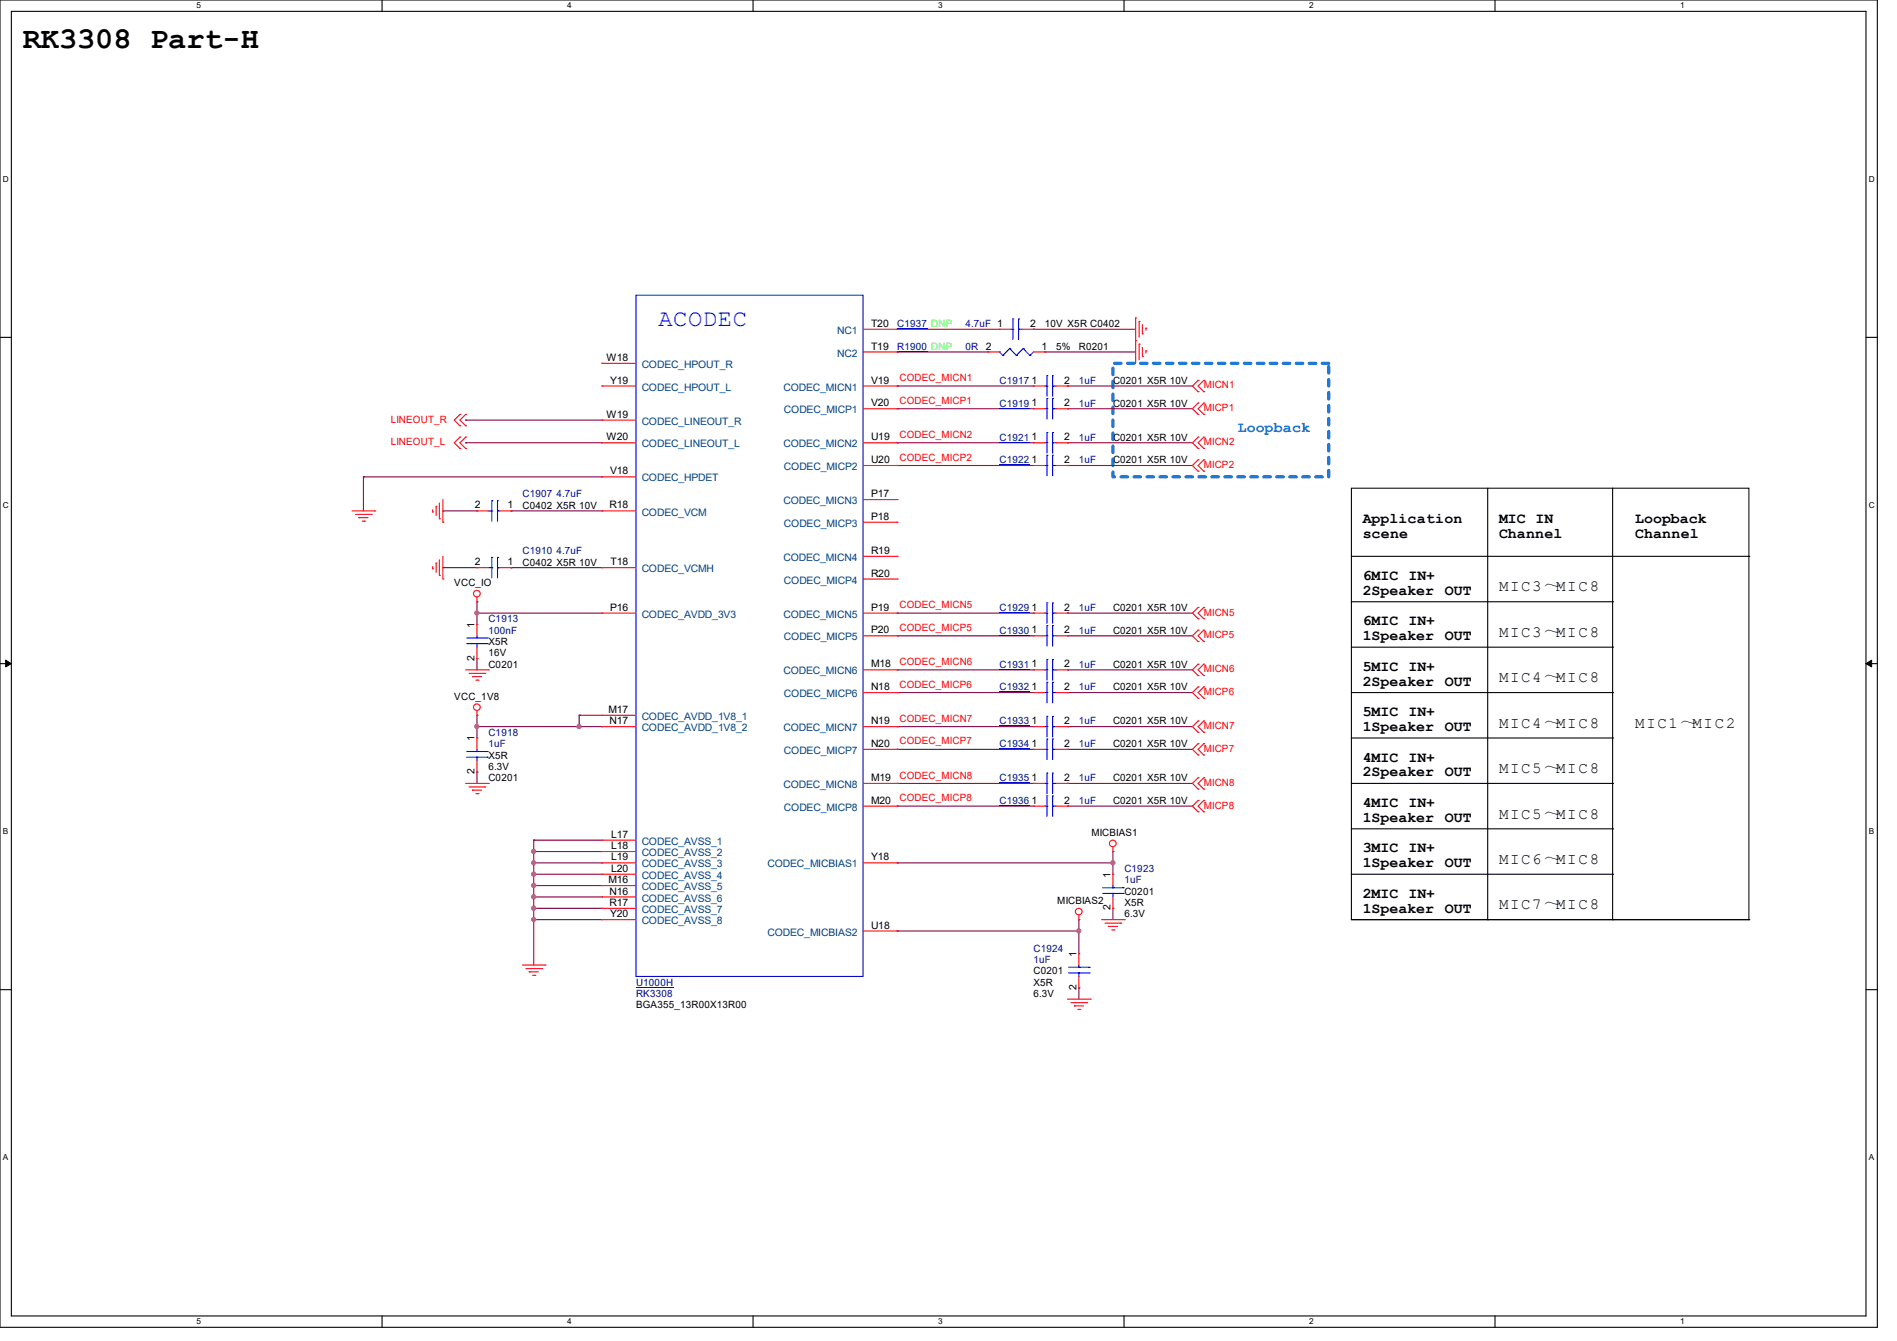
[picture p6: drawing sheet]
<svg xmlns="http://www.w3.org/2000/svg" width="297mm" height="210mm" viewBox="0 0 297 210" stroke-linecap="round" stroke-linejoin="round" font-family="sans-serif">
<path d="M0 0h293.9v207.9h-293.9zM1.8 1.8h290.3v204.3h-290.3z" fill="none" stroke="#000" stroke-width=".17"/>
<g fill="#fff">
<path d="M30.8 .2h.7v1.4h-.7z"/>
<path d="M30.8 206.2h.7v1.4h-.7z"/>
</g>
<path d="M59.8 0v1.8M59.8 206.1v1.8" fill="none" stroke="#000" stroke-width=".17"/>
<g fill="#fff">
<path d="M88.8 .2h.7v1.4h-.7z"/>
<path d="M88.8 206.2h.7v1.4h-.7z"/>
</g>
<path d="M117.9 0v1.8M117.9 206.1v1.8" fill="none" stroke="#000" stroke-width=".17"/>
<g fill="#fff">
<path d="M146.9 .2h.7v1.4h-.7z"/>
<path d="M146.9 206.2h.7v1.4h-.7z"/>
</g>
<path d="M176 0v1.8M176 206.1v1.8" fill="none" stroke="#000" stroke-width=".17"/>
<g fill="#fff">
<path d="M205 .2h.7v1.4h-.7z"/>
<path d="M205 206.2h.7v1.4h-.7z"/>
</g>
<path d="M234.1 0v1.8M234.1 206.1v1.8" fill="none" stroke="#000" stroke-width=".17"/>
<g fill="#fff">
<path d="M263.1 .2h.6v1.4h-.6z"/>
<path d="M263.1 206.2h.6v1.4h-.6z"/>
<path d="M.5 27.3h.9v1.4h-.9z"/>
<path d="M292.6 27.3h.9v1.4h-.9z"/>
<path d="M.5 78.4h.9v1.4h-.9z"/>
<path d="M292.6 78.4h.9v1.4h-.9z"/>
</g>
<path d="M0 52.8h1.8M292.1 52.8h1.8" fill="none" stroke="#000" stroke-width=".17"/>
<g fill="#fff">
<path d="M.5 129.5h.8v1.4h-.8z"/>
<path d="M292.6 129.5h.8v1.4h-.8z"/>
</g>
<path d="M0 103.9h1.8M292.1 103.9h1.8" fill="none" stroke="#000" stroke-width=".17"/>
<path d="M.9 103.4l.9 .5-.9 .5zM292.1 103.9l.9-.5v1z" fill="#000" stroke="#000" stroke-width=".16"/>
<g fill="#fff">
<path d="M.5 180.5h.8v1.4h-.8z"/>
<path d="M292.6 180.5h.8v1.4h-.8z"/>
</g>
<g fill="none" stroke="#000" stroke-width=".17">
<path d="M211.6 76.5h62.2v67.5h-62.2zM232.9 76.5v67.5M252.5 76.5v67.5M211.6 87.1h62.2M211.6 94.2h40.9M252.5 94.2h.1M273.8 87.1h.1M211.6 101.3h40.9M211.6 108.5h40.9M211.6 115.6h40.9M252.5 101.3h.1M252.5 108.5h.1"/>
<path d="M252.5 115.6h.1M211.6 122.7h40.9M211.6 129.8h40.9M211.6 136.9h40.9M252.5 122.7h.1M252.5 129.8h.1M252.5 136.9h.1M0 155h1.8M211.6 144h62.2M232.9 144h.1M252.5 144h.1M273.8 144h.1"/>
<path d="M292.1 155h1.8"/>
</g>
<path d="M174.2 56.9h33.8v17.8h-33.8z" fill="none" stroke="#0080ff" stroke-width=".51" stroke-dasharray="1 1"/>
<g fill="none" stroke="#800040" stroke-width=".17">
<path d="M140.5 55.1h.1M140.5 51.6h.1M140.5 55.1h14.2M140.5 51.6h16M161.8 51.6h.1M161.8 51.6h16M163.6 55.1h.1M163.6 55.1h14.2M56.9 74.7h.1M56.9 74.7v5.3M56.9 74.7h37.3M72.9 69.3h.1"/>
<path d="M72.9 65.8h.1M72.9 69.3h21.3M72.9 65.8h21.3M140.5 64h.1M140.5 60.5h.1M140.5 69.3h.1M140.5 72.9h.1M140.5 69.3h21.3M140.5 60.5h21.3M140.5 64h21.3M140.5 72.9h21.3M167.1 60.5h.1"/>
<path d="M167.1 64h.1M167.1 69.3h.1M167.1 72.9h.1M167.1 69.3h19.6M167.1 60.5h19.6M167.1 64h19.6M167.1 72.9h19.6M69.3 80h.1M69.3 88.9h.1M69.3 80h5.4M69.3 88.9h5.4M74.7 96h.1"/>
<path d="M74.7 94.2h.1M74.7 94.2v3.6M74.7 96h19.5M80 80h.1M80 88.9h.1M80 80h14.2M80 88.9h14.2M140.5 96h.1M140.5 99.6h.1M140.5 96h21.3M140.5 99.6h21.3M167.1 99.6h.1"/>
<path d="M167.1 96h.1M167.1 96h19.6M167.1 99.6h19.6M74.7 103.1h.1M74.7 113.8h.1M74.7 112h.1M74.7 103.1v1.8M74.7 112v3.6M74.7 113.8h19.5M90.7 112h.1M90.7 113.8h.1M90.7 112v1.8"/>
<path d="M90.7 112h3.5M140.5 104.9h.1M140.5 108.5h.1M140.5 113.8h.1M140.5 117.3h.1M140.5 113.8h21.3M140.5 108.5h21.3M140.5 104.9h21.3M140.5 117.3h21.3M167.1 108.5h.1M167.1 104.9h.1M167.1 117.3h.1"/>
<path d="M167.1 113.8h.1M167.1 113.8h19.6M167.1 108.5h19.6M167.1 104.9h19.6M167.1 117.3h19.6M74.7 120.9h.1M74.7 120.9v1.8M83.6 131.6h.1M83.6 133.3h.1M83.6 135.1h.1M83.6 138.7h.1M83.6 136.9h.1"/>
<path d="M83.6 131.6h10.6M83.6 131.6v19.5M83.6 133.3h10.6M83.6 135.1h10.6M83.6 138.7h10.6M83.6 136.9h10.6M140.5 135.1h.1M140.5 122.7h.1M140.5 126.2h.1M140.5 135.1h33.7M140.5 126.2h21.3M140.5 122.7h21.3"/>
<path d="M167.1 126.2h.1M167.1 122.7h.1M167.1 126.2h19.6M167.1 122.7h19.6M174.2 133.3h.1M174.2 135.1h.1M174.2 133.3v3.6M83.6 144h.1M83.6 142.2h.1M83.6 140.5h.1M83.6 144h10.6M83.6 142.2h10.6"/>
<path d="M83.6 140.5h10.6M140.5 145.8h.1M140.5 145.8h28.4M168.9 144h.1M168.9 154.7h.1M168.9 145.8h.1M168.9 144v5.4M168.9 154.7v1.8M174.2 142.2h.1M174.2 142.2v1.8"/>
</g>
<g fill="#f0f" stroke="#f0f" stroke-width=".17">
<circle cx="74.7" cy="96" r=".32"/>
<circle cx="83.5" cy="133.3" r=".32"/>
<circle cx="83.5" cy="135.1" r=".32"/>
<circle cx="83.5" cy="144" r=".32"/>
<circle cx="83.5" cy="142.2" r=".32"/>
<circle cx="83.5" cy="140.4" r=".32"/>
<circle cx="83.5" cy="138.7" r=".32"/>
<circle cx="83.5" cy="136.9" r=".32"/>
<circle cx="90.7" cy="113.8" r=".32"/>
<circle cx="74.7" cy="113.8" r=".32"/>
<circle cx="174.2" cy="135.1" r=".32"/>
<circle cx="168.9" cy="145.8" r=".32"/>
</g>
<g fill="none" stroke="#f00" stroke-width=".17">
<path d="M94.2 56.9h.1M94.2 56.9h5.4M135.1 55.1h5.4M135.1 51.6h5.4M140.5 51.6h.1M140.5 55.1h.1M154.7 55.1h.1M154.7 55.1h1.8M156.5 51.6h.1M156.5 51.6h1.7M160 51.6h1.8M161.8 51.6h.1"/>
<path d="M161.8 55.1h1.8M163.6 55.1h.1M177.8 53.3h.1M177.8 49.8h.1M177.8 49.8v7.1M178.4 53.9h.1M178.4 50.3h.1M178.4 50.3v2.5M178.4 53.9v2.4M178.9 55.8h.1M178.9 52.3h.1M178.9 50.8v1.5"/>
<path d="M178.9 54.4v1.4M179.4 54.9h.1M179.4 51.4h.1M179.4 51.4v.3M179.4 54.9v.4M187.6 59.6h.1M187.6 59.6l-.9 .9 .9 .8M188.5 59.6h.1M188.5 59.6l-.9 .9 .9 .8M67.7 79.8v.4M68.3 79.3h.1M68.3 79.3v1.4"/>
<path d="M68.8 78.8v2.4M69.3 78.2v3.6M72 70.2h.1M72 68.5h.1M72 66.7h.1M72 64.9h.1M72 68.5l-.9 .8 .9 .9M72 64.9l-.9 .9 .9 .9M72.9 70.2h.1M72.9 68.5h.1M72.9 66.7h.1M72.9 64.9h.1"/>
<path d="M72.9 68.5l-.9 .8 .9 .9M72.9 64.9l-.9 .9 .9 .9M94.2 60.5h.1M94.2 65.8h.1M94.2 69.3h.1M94.2 74.7h.1M94.2 69.3h5.4M94.2 60.5h5.4M94.2 65.8h5.4M94.2 74.7h5.4M135.1 69.3h5.4M135.1 64h5.4"/>
<path d="M135.1 60.5h5.4M135.1 72.9h5.4M135.1 78.2h5.4M140.5 60.5h.1M140.5 64h.1M140.5 69.3h.1M140.5 72.9h.1M140.5 78.2h.1M161.8 69.3h.1M161.8 64h.1M161.8 72.9h.1M161.8 60.5h.1"/>
<path d="M161.8 69.3h1.8M161.8 64h1.8M161.8 60.5h1.8M161.8 72.9h1.8M165.4 69.3h1.7M165.4 64h1.7M165.4 60.5h1.7M165.4 72.9h1.7M167.1 69.3h.1M167.1 64h.1M167.1 72.9h.1M167.1 60.5h.1"/>
<path d="M187.6 61.3h.1M187.6 64.9h.1M187.6 63.1h.1M187.6 70.2h.1M187.6 68.5h.1M187.6 73.8h.1M187.6 72h.1M187.6 63.1l-.9 .9 .9 .9M187.6 68.5l-.9 .8 .9 .9M187.6 72l-.9 .9 .9 .9M188.5 61.3h.1M188.5 63.1h.1"/>
<path d="M188.5 64.9h.1M188.5 68.5h.1M188.5 70.2h.1M188.5 72h.1M188.5 73.8h.1M188.5 63.1l-.9 .9 .9 .9M188.5 68.5l-.9 .8 .9 .9M188.5 72l-.9 .9 .9 .9M55.1 80h3.6M55.7 80.6h2.4M56.2 81.1h.1M56.2 81.1h1.4"/>
<path d="M56.7 81.6h.4M57.1 81.6h.1M58.1 80.6h.1M58.7 80h.1M67.7 80.2h.1M67.7 89.1h.1M67.7 88.7v.4M68.3 88.2h.1M68.3 88.2v1.4M68.8 81.2h.1M68.8 90.1h.1M68.8 87.7v2.4"/>
<path d="M69.3 81.8h.1M69.3 90.7h.1M69.3 87.1v3.6M74.7 94.2h.1M74.7 80h.1M74.7 88.9h.1M74.7 97.8h.1M74.7 93.5v.7M74.7 97.8v1.8M74.7 80h1.8M74.7 88.9h1.8M78.2 80h1.8"/>
<path d="M78.2 88.9h1.8M80 80h.1M80 88.9h.1M94.2 96h.1M94.2 80h.1M94.2 88.9h.1M94.2 80h5.4M94.2 88.9h5.4M94.2 96h5.4M135.1 96h5.4M135.1 81.8h5.4M135.1 87.1h5.4"/>
<path d="M135.1 90.7h5.4M135.1 99.6h5.4M140.5 81.8h.1M140.5 87.1h.1M140.5 90.7h.1M140.5 96h.1M140.5 99.6h.1M161.8 99.6h.1M161.8 96h.1M161.8 96h1.8M161.8 99.6h1.8M165.4 96h1.7"/>
<path d="M165.4 99.6h1.7M167.1 99.6h.1M167.1 96h.1M187.6 95.1h.1M187.6 96.9h.1M187.6 98.7h.1M187.6 95.1l-.9 .9 .9 .9M187.6 98.7l-.9 .9 .9 .9M188.5 96.9h.1M188.5 95.1h.1M188.5 98.7h.1M188.5 95.1l-.9 .9 .9 .9"/>
<path d="M188.5 98.7l-.9 .9 .9 .9M72.9 104.9h3.6M73.4 105.5h2.5M74 106h.1M74 106h1.4M74.5 106.5h.3M74.7 112h.1M74.7 115.6h.1M74.7 103.1h.1M74.7 101.3v1.8M74.7 111.3v.7M74.7 115.6v1.7"/>
<path d="M74.7 119.1v1.8M74.8 106.5h.1M75.9 105.5h.1M76.5 104.9h.1M94.2 112h.1M94.2 113.8h.1M94.2 113.8h5.4M94.2 112h5.4M135.1 104.9h5.4M135.1 113.8h5.4M135.1 108.5h5.4M135.1 117.3h5.4"/>
<path d="M140.5 104.9h.1M140.5 108.5h.1M140.5 113.8h.1M140.5 117.3h.1M161.8 104.9h.1M161.8 113.8h.1M161.8 108.5h.1M161.8 117.3h.1M161.8 104.9h1.8M161.8 113.8h1.8M161.8 108.5h1.8M161.8 117.3h1.8"/>
<path d="M165.4 104.9h1.7M165.4 113.8h1.7M165.4 108.5h1.7M165.4 117.3h1.7M167.1 104.9h.1M167.1 113.8h.1M167.1 108.5h.1M167.1 117.3h.1M187.6 100.5h.1M187.6 104h.1M187.6 105.8h.1M187.6 107.6h.1"/>
<path d="M187.6 109.3h.1M187.6 112.9h.1M187.6 114.7h.1M187.6 116.5h.1M187.6 118.2h.1M187.6 104l-.9 .9 .9 .9M187.6 107.6l-.9 .9 .9 .8M187.6 112.9l-.9 .9 .9 .9M187.6 116.5l-.9 .8 .9 .9M188.5 100.5h.1M188.5 105.8h.1M188.5 104h.1"/>
<path d="M188.5 109.3h.1M188.5 107.6h.1M188.5 114.7h.1M188.5 112.9h.1M188.5 118.2h.1M188.5 116.5h.1M188.5 104l-.9 .9 .9 .9M188.5 107.6l-.9 .9 .9 .8M188.5 112.9l-.9 .9 .9 .9M188.5 116.5l-.9 .8 .9 .9M72.9 122.7h3.6M73.4 123.2h2.5"/>
<path d="M74 123.7h.1M74 123.7h1.4M74.5 124.3h.3M74.7 120.9h.1M74.8 124.3h.1M75.9 123.2h.1M76.5 122.7h.1M94.2 131.6h.1M94.2 135.1h.1M94.2 133.3h.1M94.2 136.9h.1M94.2 138.7h.1"/>
<path d="M94.2 131.6h5.4M94.2 135.1h5.4M94.2 133.3h5.4M94.2 136.9h5.4M94.2 138.7h5.4M135.1 122.7h5.4M135.1 126.2h5.4M135.1 135.1h5.4M140.5 122.7h.1M140.5 126.2h.1M140.5 135.1h.1M161.8 122.7h.1"/>
<path d="M161.8 126.2h.1M161.8 122.7h1.8M161.8 126.2h1.8M165.4 122.7h1.7M165.4 126.2h1.7M167.1 122.7h.1M167.1 126.2h.1M174.2 133.3h.1M174.2 136.9h.1M174.2 132.6v.7M174.2 136.9v1.8M187.6 121.8h.1"/>
<path d="M187.6 123.6h.1M187.6 125.3h.1M187.6 127.1h.1M187.6 121.8l-.9 .9 .9 .9M187.6 125.3l-.9 .9 .9 .9M188.5 123.6h.1M188.5 121.8h.1M188.5 127.1h.1M188.5 125.3h.1M188.5 121.8l-.9 .9 .9 .9M188.5 125.3l-.9 .9 .9 .9M81.8 151.1h3.5"/>
<path d="M82.3 151.7h2.5M82.8 152.2h.1M82.8 152.2h1.5M83.4 152.7h.3M83.7 152.7h.1M84.8 151.7h.1M85.3 151.1h.1M94.2 140.5h.1M94.2 142.2h.1M94.2 144h.1M94.2 144h5.4M94.2 140.5h5.4"/>
<path d="M94.2 142.2h5.4M135.1 145.8h5.4M140.5 145.8h.1M167.1 156.5h3.6M167.7 157h2.4M168.2 157.5h.1M168.2 157.5h1.4M168.7 158.1h.4M168.9 144h.1M168.9 149.4h.1M168.9 154.7h.1M168.9 143.3v.7"/>
<path d="M168.9 149.4v1.7M168.9 152.9v1.8M169.1 158.1h.1M170.1 157h.1M170.7 156.5h.1M172.5 144h3.5M173 144.6h2.5M173.5 145.1h.1M173.5 145.1h1.5M174.1 145.6h.3M174.2 142.2h.1M174.2 140.5v1.7"/>
<path d="M174.4 145.6h.1M175.5 144.6h.1M176 144h.1"/>
<circle cx="74.7" cy="93" r=".52"/>
<circle cx="74.7" cy="110.7" r=".52"/>
<circle cx="174.2" cy="132.1" r=".52"/>
<circle cx="168.9" cy="142.7" r=".52"/>
</g>
<g fill="none" stroke="#00f" stroke-width=".17">
<path d="M99.6 46.2h35.5v106.7h-35.5zM156.5 55.1h.1M156.5 55.1l.5 .6M157 55.7h.1M158.1 54.6h.1M158.1 54.6l1 1.1M158.1 54.6l-1.1 1.1M158.2 51.6h.4M158.6 51.6h.1M158.6 50h.1M158.6 50v3.2M159.1 55.7h.1"/>
<path d="M159.5 50h.1M159.5 51.6h.1M159.5 51.6h.5M159.5 50v3.2M160.2 54.6h.1M160.2 54.6l1 1.1M160.2 54.6l-1.1 1.1M161.2 55.7h.1M161.8 55.1l-.6 .6M163.9 58.8h.1M163.9 58.8v3.3M164.8 58.8h.1"/>
<path d="M164.8 58.8v3.3M77 78.4h.1M77 78.4v3.2M77.9 78.4h.1M77.9 78.4v3.2M163.6 69.3h.3M163.6 64h.3M163.6 72.9h.3M163.6 60.5h.3M163.9 69.3h.1M163.9 67.7h.1M163.9 64h.1"/>
<path d="M163.9 62.4h.1M163.9 72.9h.1M163.9 71.3h.1M163.9 60.5h.1M163.9 62.4v3.2M163.9 67.7v3.3M163.9 71.3v3.2M164.8 67.7h.1M164.8 69.3h.1M164.8 62.4h.1M164.8 64h.1M164.8 71.3h.1"/>
<path d="M164.8 72.9h.1M164.8 60.5h.1M164.8 62.4v3.2M164.8 67.7v3.3M164.8 71.3v3.2M164.8 69.3h.6M164.8 64h.6M164.8 72.9h.6M164.8 60.5h.6M73.1 99.9h3.2M74.7 99.9h.1M74.7 99.6v.3"/>
<path d="M76.3 99.9h.1M76.5 80h.5M76.5 88.9h.5M77 80h.1M77 87.3h.1M77 88.9h.1M77 87.3v3.2M77.9 80h.1M77.9 88.9h.1M77.9 87.3h.1M77.9 80h.3M77.9 87.3v3.2"/>
<path d="M77.9 88.9h.3M163.6 99.6h.3M163.6 96h.3M163.9 99.6h.1M163.9 98h.1M163.9 96h.1M163.9 94.4h.1M163.9 94.4v3.2M163.9 98v3.2M164.8 98h.1M164.8 99.6h.1M164.8 94.4h.1"/>
<path d="M164.8 96h.1M164.8 94.4v3.2M164.8 98v3.2M164.8 99.6h.6M164.8 96h.6M73.1 118.6h3.2M73.1 117.7h3.2M73.1 100.8h3.2M74.7 117.7h.1M74.7 118.6h.1M74.7 100.8h.1M74.7 100.8v.5"/>
<path d="M74.7 117.3v.4M74.7 118.6v.5M76.3 118.6h.1M76.3 117.7h.1M76.3 100.8h.1M163.6 104.9h.3M163.6 113.8h.3M163.6 108.5h.3M163.6 117.3h.3M163.9 104.9h.1M163.9 103.3h.1M163.9 113.8h.1"/>
<path d="M163.9 112.2h.1M163.9 108.5h.1M163.9 106.8h.1M163.9 117.3h.1M163.9 115.7h.1M163.9 103.3v3.2M163.9 106.8v3.3M163.9 112.2v3.2M163.9 115.7v3.3M164.8 103.3h.1M164.8 104.9h.1M164.8 112.2h.1"/>
<path d="M164.8 113.8h.1M164.8 106.8h.1M164.8 108.5h.1M164.8 115.7h.1M164.8 117.3h.1M164.8 104.9h.6M164.8 103.3v3.2M164.8 106.8v3.3M164.8 112.2v3.2M164.8 115.7v3.3M164.8 113.8h.6M164.8 108.5h.6"/>
<path d="M164.8 117.3h.6M163.6 122.7h.3M163.6 126.2h.3M163.9 122.7h.1M163.9 121.1h.1M163.9 126.2h.1M163.9 124.6h.1M163.9 121.1v3.2M163.9 124.6v3.2M164.8 121.1h.1M164.8 122.7h.1M164.8 124.6h.1"/>
<path d="M164.8 126.2h.1M164.8 121.1v3.2M164.8 124.6v3.2M164.8 122.7h.6M164.8 126.2h.6M172.6 139.9h3.3M172.6 139h3.3M174.2 139h.1M174.2 139.9h.1M174.2 138.7v.3M174.2 139.9v.6M175.9 139.9h.1"/>
<path d="M175.9 139h.1M167.3 152.4h3.2M167.3 151.5h3.2M168.9 151.5h.1M168.9 152.4h.1M168.9 151.1v.4M168.9 152.4v.5M170.5 152.4h.1M170.5 151.5h.1"/>
</g>
<g fill="none" stroke="#000080" stroke-width=".16">
<path d="M140.5 55h4.7M140.5 51.5h4.7M156.5 69.2h4.7M156.5 63.9h4.7M156.5 72.8h4.7M156.5 99.5h4.7M156.5 95.9h4.7M156.5 104.8h4.7M156.5 113.7h4.7M156.5 108.4h4.7M156.5 117.2h4.7M156.5 122.6h4.7"/>
<path d="M156.5 126.1h4.7M99.6 154.6h5.8"/>
</g>
<text font-size="4.7" x="3.6" y="7.5">RK3308 Part-H</text>
<text font-size="3.7" fill="#00f" x="103.1" y="51">ACODEC</text>
<g font-size="2.5">
<text x="234.7" y="92.6">MIC3～MIC8</text>
<text x="234.7" y="99.7">MIC3～MIC8</text>
<text x="234.7" y="106.8">MIC4～MIC8</text>
<text x="234.7" y="114">MIC4～MIC8</text>
<text x="256" y="114">MIC1～MIC2</text>
<text x="234.7" y="121.1">MIC5～MIC8</text>
<text x="234.7" y="128.2">MIC5～MIC8</text>
<text x="234.7" y="135.3">MIC6～MIC8</text>
<text x="234.7" y="142.4">MIC7～MIC8</text>
</g>
<text font-size="2.3" fill="#0080ff" x="193.8" y="67.7">Loopback</text>
<g font-size="2.3">
<text x="213.4" y="81.9">Application</text>
<text x="234.7" y="81.9">MIC IN</text>
<text x="256" y="81.9">Loopback</text>
<text x="213.4" y="84.2">scene</text>
<text x="234.7" y="84.2">Channel</text>
<text x="256" y="84.2">Channel</text>
<text x="213.4" y="90.8">6MIC IN+</text>
<text x="213.4" y="93.1">2Speaker</text>
<text x="226.2" y="93.1">OUT</text>
<text x="213.4" y="97.9">6MIC IN+</text>
<text x="213.4" y="100.2">1Speaker</text>
<text x="226.2" y="100.2">OUT</text>
<text x="213.4" y="105">5MIC IN+</text>
<text x="213.4" y="107.4">2Speaker</text>
<text x="226.2" y="107.4">OUT</text>
<text x="213.4" y="112.1">5MIC IN+</text>
<text x="213.4" y="114.5">1Speaker</text>
<text x="213.4" y="119.3">4MIC IN+</text>
<text x="226.2" y="114.5">OUT</text>
<text x="213.4" y="121.6">2Speaker</text>
<text x="226.2" y="121.6">OUT</text>
<text x="213.4" y="126.4">4MIC IN+</text>
<text x="213.4" y="128.7">1Speaker</text>
<text x="226.2" y="128.7">OUT</text>
<text x="213.4" y="133.5">3MIC IN+</text>
<text x="213.4" y="135.8">1Speaker</text>
<text x="226.2" y="135.8">OUT</text>
<text x="213.4" y="140.6">2MIC IN+</text>
<text x="213.4" y="142.9">1Speaker</text>
<text x="226.2" y="142.9">OUT</text>
</g>
<g font-size="1.6" fill="#004080">
<text x="131.1" y="52.3">NC1</text>
<text x="100.5" y="57.6">CODEC_HPOUT_R</text>
<text x="131.1" y="55.8">NC2</text>
<text x="100.5" y="61.2">CODEC_HPOUT_L</text>
<text x="122.7" y="61.2">CODEC_MICN1</text>
<text x="122.7" y="64.7">CODEC_MICP1</text>
<text x="100.5" y="66.5">CODEC_LINEOUT_R</text>
<text x="100.5" y="70.1">CODEC_LINEOUT_L</text>
<text x="122.7" y="70.1">CODEC_MICN2</text>
<text x="100.5" y="75.4">CODEC_HPDET</text>
<text x="122.7" y="73.6">CODEC_MICP2</text>
<text x="100.5" y="80.7">CODEC_VCM</text>
<text x="122.7" y="79">CODEC_MICN3</text>
<text x="122.7" y="82.5">CODEC_MICP3</text>
<text x="100.5" y="89.6">CODEC_VCMH</text>
<text x="122.7" y="87.8">CODEC_MICN4</text>
<text x="122.7" y="91.4">CODEC_MICP4</text>
<text x="100.5" y="96.7">CODEC_AVDD_3V3</text>
<text x="122.7" y="96.7">CODEC_MICN5</text>
<text x="122.7" y="100.3">CODEC_MICP5</text>
<text x="122.7" y="105.6">CODEC_MICN6</text>
<text x="100.5" y="112.7">CODEC_AVDD_1V8_1</text>
<text x="122.7" y="109.2">CODEC_MICP6</text>
<text x="100.5" y="114.5">CODEC_AVDD_1V8_2</text>
<text x="122.7" y="114.5">CODEC_MICN7</text>
<text x="122.7" y="118.1">CODEC_MICP7</text>
<text x="122.7" y="123.4">CODEC_MICN8</text>
<text x="122.7" y="127">CODEC_MICP8</text>
<text x="100.5" y="132.3">CODEC_AVSS_1</text>
<text x="100.5" y="135.8">CODEC_AVSS_3</text>
<text x="100.5" y="134.1">CODEC_AVSS_2</text>
<text x="100.5" y="137.6">CODEC_AVSS_4</text>
<text x="120.2" y="135.8">CODEC_MICBIAS1</text>
<text x="100.5" y="139.4">CODEC_AVSS_5</text>
<text x="100.5" y="141.2">CODEC_AVSS_6</text>
<text x="100.5" y="143">CODEC_AVSS_7</text>
<text x="100.5" y="144.7">CODEC_AVSS_8</text>
<text x="120.2" y="146.5">CODEC_MICBIAS2</text>
</g>
<g font-size="1.6">
<text x="136.4" y="51.2">T20</text>
<text x="161.3" y="51.2">2</text>
<text x="163.6" y="51.2">10V X5R C0402</text>
<text x="95" y="56.5">W18</text>
<text x="136.4" y="54.7">T19</text>
<text x="154.4" y="54.7">2</text>
<text x="163" y="54.7">1</text>
<text x="165.4" y="54.8">5%</text>
<text x="168.9" y="54.8">R0201</text>
<text x="95" y="65.4">W19</text>
<text x="95.5" y="60.1">Y19</text>
<text x="136.4" y="60.1">V19</text>
<text x="136.4" y="63.6">V20</text>
<text x="161.5" y="63.6">1</text>
<text x="161.5" y="60.1">1</text>
<text x="166.6" y="63.6">2</text>
<text x="166.6" y="60.1">2</text>
<text x="174.3" y="63.7">C0201 X5R 10V</text>
<text x="174.3" y="60.1">C0201 X5R 10V</text>
<text x="95" y="69">W20</text>
<text x="136.4" y="69">U19</text>
<text x="161.5" y="69">1</text>
<text x="166.6" y="69">2</text>
<text x="174.3" y="69">C0201 X5R 10V</text>
<text x="95.5" y="74.3">V18</text>
<text x="136.4" y="72.5">U20</text>
<text x="136.4" y="77.9">P17</text>
<text x="161.5" y="72.5">1</text>
<text x="166.6" y="72.5">2</text>
<text x="174.3" y="72.6">C0201 X5R 10V</text>
<text x="74.3" y="79.6">2</text>
<text x="79.5" y="79.6">1</text>
<text x="81.8" y="79.7">C0402 X5R 10V</text>
<text x="95.4" y="79.6">R18</text>
<text x="136.4" y="81.4">P18</text>
<text x="74.3" y="88.5">2</text>
<text x="79.5" y="88.5">1</text>
<text x="81.8" y="88.6">C0402 X5R 10V</text>
<text x="95.6" y="88.5">T18</text>
<text x="136.4" y="86.7">R19</text>
<text x="71.1" y="91.8">VCC_IO</text>
<text x="95.5" y="95.6">P16</text>
<text x="136.4" y="90.3">R20</text>
<text x="136.4" y="95.6">P19</text>
<text x="161.5" y="95.6">1</text>
<text x="166.6" y="95.6">2</text>
<text x="174.3" y="95.7">C0201 X5R 10V</text>
<text x="74.3" y="98.3" transform="rotate(-90 74.3 98.3)">1</text>
<text x="76.5" y="101">X5R</text>
<text x="136.4" y="99.2">P20</text>
<text x="161.5" y="99.2">1</text>
<text x="166.6" y="99.2">2</text>
<text x="174.3" y="99.2">C0201 X5R 10V</text>
<text x="74.3" y="103.5" transform="rotate(-90 74.3 103.5)">2</text>
<text x="76.5" y="104.6">C0201</text>
<text x="76.5" y="102.8">16V</text>
<text x="136.4" y="104.5">M18</text>
<text x="161.5" y="104.5">1</text>
<text x="166.6" y="104.5">2</text>
<text x="174.3" y="104.6">C0201 X5R 10V</text>
<text x="71.1" y="109.6">VCC_1V8</text>
<text x="95.3" y="111.6">M17</text>
<text x="95.4" y="113.4">N17</text>
<text x="136.4" y="108.1">N18</text>
<text x="136.4" y="113.4">N19</text>
<text x="161.5" y="113.4">1</text>
<text x="161.5" y="108.1">1</text>
<text x="166.6" y="113.4">2</text>
<text x="166.6" y="108.1">2</text>
<text x="174.3" y="113.5">C0201 X5R 10V</text>
<text x="174.3" y="108.1">C0201 X5R 10V</text>
<text x="74.3" y="116.1" transform="rotate(-90 74.3 116.1)">1</text>
<text x="76.5" y="118.8">X5R</text>
<text x="136.4" y="117">N20</text>
<text x="161.5" y="117">1</text>
<text x="166.6" y="117">2</text>
<text x="174.3" y="117">C0201 X5R 10V</text>
<text x="74.3" y="121.2" transform="rotate(-90 74.3 121.2)">2</text>
<text x="76.5" y="122.3">C0201</text>
<text x="76.5" y="120.6">6.3V</text>
<text x="136.4" y="122.3">M19</text>
<text x="136.4" y="125.9">M20</text>
<text x="161.5" y="122.3">1</text>
<text x="161.5" y="125.9">1</text>
<text x="166.6" y="122.3">2</text>
<text x="166.6" y="125.9">2</text>
<text x="174.3" y="122.3">C0201 X5R 10V</text>
<text x="174.3" y="125.9">C0201 X5R 10V</text>
<text x="95.7" y="131.2">L17</text>
<text x="170.9" y="130.9">MICBIAS1</text>
<text x="95.7" y="134.7">L19</text>
<text x="95.7" y="133">L18</text>
<text x="95.7" y="136.5">L20</text>
<text x="136.4" y="134.7">Y18</text>
<text x="173.9" y="137.4" transform="rotate(-90 173.9 137.4)">1</text>
<text x="95.3" y="138.3">M16</text>
<text x="95.4" y="140.1">N16</text>
<text x="95.4" y="141.9">R17</text>
<text x="95.5" y="143.6">Y20</text>
<text x="165.5" y="141.6">MICBIAS2</text>
<text x="173.9" y="142.6" transform="rotate(-90 173.9 142.6)">2</text>
<text x="176" y="140.1">C0201</text>
<text x="176" y="141.9">X5R</text>
<text x="176" y="143.7">6.3V</text>
<text x="136.4" y="145.4">U18</text>
<text x="168.5" y="149.9" transform="rotate(-90 168.5 149.9)">1</text>
<text x="161.8" y="152.6">C0201</text>
<text x="161.8" y="154.3">X5R</text>
<text x="168.5" y="155" transform="rotate(-90 168.5 155)">2</text>
<text x="99.6" y="157.9">BGA355_13R00X13R00</text>
<text x="161.8" y="156.1">6.3V</text>
</g>
<g font-size="1.6" fill="#000080">
<text x="140.5" y="51.2">C1937 DNP</text>
<text x="151.1" y="51.2">4.7uF 1</text>
<text x="140.5" y="54.8">R1900 DNP</text>
<text x="151.1" y="54.8">0R</text>
<text x="156.5" y="63.7">C1919</text>
<text x="156.5" y="60.1">C1917</text>
<text x="168.9" y="63.7">1uF</text>
<text x="168.9" y="60.1">1uF</text>
<text x="156.5" y="69">C1921</text>
<text x="168.9" y="69">1uF</text>
<text x="81.8" y="77.9">C1907</text>
<text x="87.1" y="77.9">4.7uF</text>
<text x="156.5" y="72.6">C1922</text>
<text x="168.9" y="72.6">1uF</text>
<text x="81.8" y="86.8">C1910</text>
<text x="87.1" y="86.8">4.7uF</text>
<text x="156.5" y="95.7">C1929</text>
<text x="168.9" y="95.7">1uF</text>
<text x="76.5" y="97.5">C1913</text>
<text x="76.5" y="99.2">100nF</text>
<text x="156.5" y="99.2">C1930</text>
<text x="168.9" y="99.2">1uF</text>
<text x="156.5" y="104.6">C1931</text>
<text x="168.9" y="104.6">1uF</text>
<text x="156.5" y="113.5">C1933</text>
<text x="156.5" y="108.1">C1932</text>
<text x="168.9" y="113.5">1uF</text>
<text x="168.9" y="108.1">1uF</text>
<text x="76.5" y="115.2">C1918</text>
<text x="76.5" y="117">1uF</text>
<text x="156.5" y="117">C1934</text>
<text x="168.9" y="117">1uF</text>
<text x="156.5" y="122.3">C1935</text>
<text x="156.5" y="125.9">C1936</text>
<text x="168.9" y="122.3">1uF</text>
<text x="168.9" y="125.9">1uF</text>
<text x="176" y="136.6">C1923</text>
<text x="176" y="138.3">1uF</text>
<text x="161.8" y="149">C1924</text>
<text x="99.6" y="154.3">U1000H</text>
<text x="161.8" y="150.8">1uF</text>
<text x="99.6" y="156.1">RK3308</text>
</g>
<g font-size="1.6" fill="#f00">
<text x="140.8" y="59.7">CODEC_MICN1</text>
<text x="140.8" y="63.2">CODEC_MICP1</text>
<text x="188.5" y="60.8">MICN1</text>
<text x="188.5" y="64.4">MICP1</text>
<text x="61.2" y="69.7">LINEOUT_L</text>
<text x="61.2" y="66.2">LINEOUT_R</text>
<text x="140.8" y="68.6">CODEC_MICN2</text>
<text x="188.5" y="69.7">MICN2</text>
<text x="140.8" y="72.1">CODEC_MICP2</text>
<text x="188.5" y="73.3">MICP2</text>
<text x="140.8" y="95.3">CODEC_MICN5</text>
<text x="140.8" y="98.8">CODEC_MICP5</text>
<text x="188.5" y="96.4">MICN5</text>
<text x="188.5" y="99.9">MICP5</text>
<text x="140.8" y="104.1">CODEC_MICN6</text>
<text x="140.8" y="107.7">CODEC_MICP6</text>
<text x="188.5" y="105.3">MICN6</text>
<text x="140.8" y="113">CODEC_MICN7</text>
<text x="188.5" y="108.8">MICP6</text>
<text x="140.8" y="116.6">CODEC_MICP7</text>
<text x="188.5" y="114.2">MICN7</text>
<text x="188.5" y="117.7">MICP7</text>
<text x="140.8" y="121.9">CODEC_MICN8</text>
<text x="140.8" y="125.5">CODEC_MICP8</text>
<text x="188.5" y="123.1">MICN8</text>
<text x="188.5" y="126.6">MICP8</text>
</g>
<g font-size="1.3">
<text x="30.8" y="1.3">5</text>
<text x="88.8" y="1.3">4</text>
<text x="146.9" y="1.3">3</text>
<text x="205" y="1.3">2</text>
<text x="263.1" y="1.3">1</text>
<text x=".5" y="28.4">D</text>
<text x="292.6" y="28.4">D</text>
<text x=".5" y="79.5">C</text>
<text x="292.6" y="79.5">C</text>
<text x=".5" y="130.6">B</text>
<text x="292.6" y="130.6">B</text>
<text x=".5" y="181.7">A</text>
<text x="292.6" y="181.7">A</text>
<text x="30.8" y="207.4">5</text>
<text x="88.8" y="207.4">4</text>
<text x="146.9" y="207.4">3</text>
<text x="205" y="207.4">2</text>
<text x="263.1" y="207.4">1</text>
</g>
</svg>
